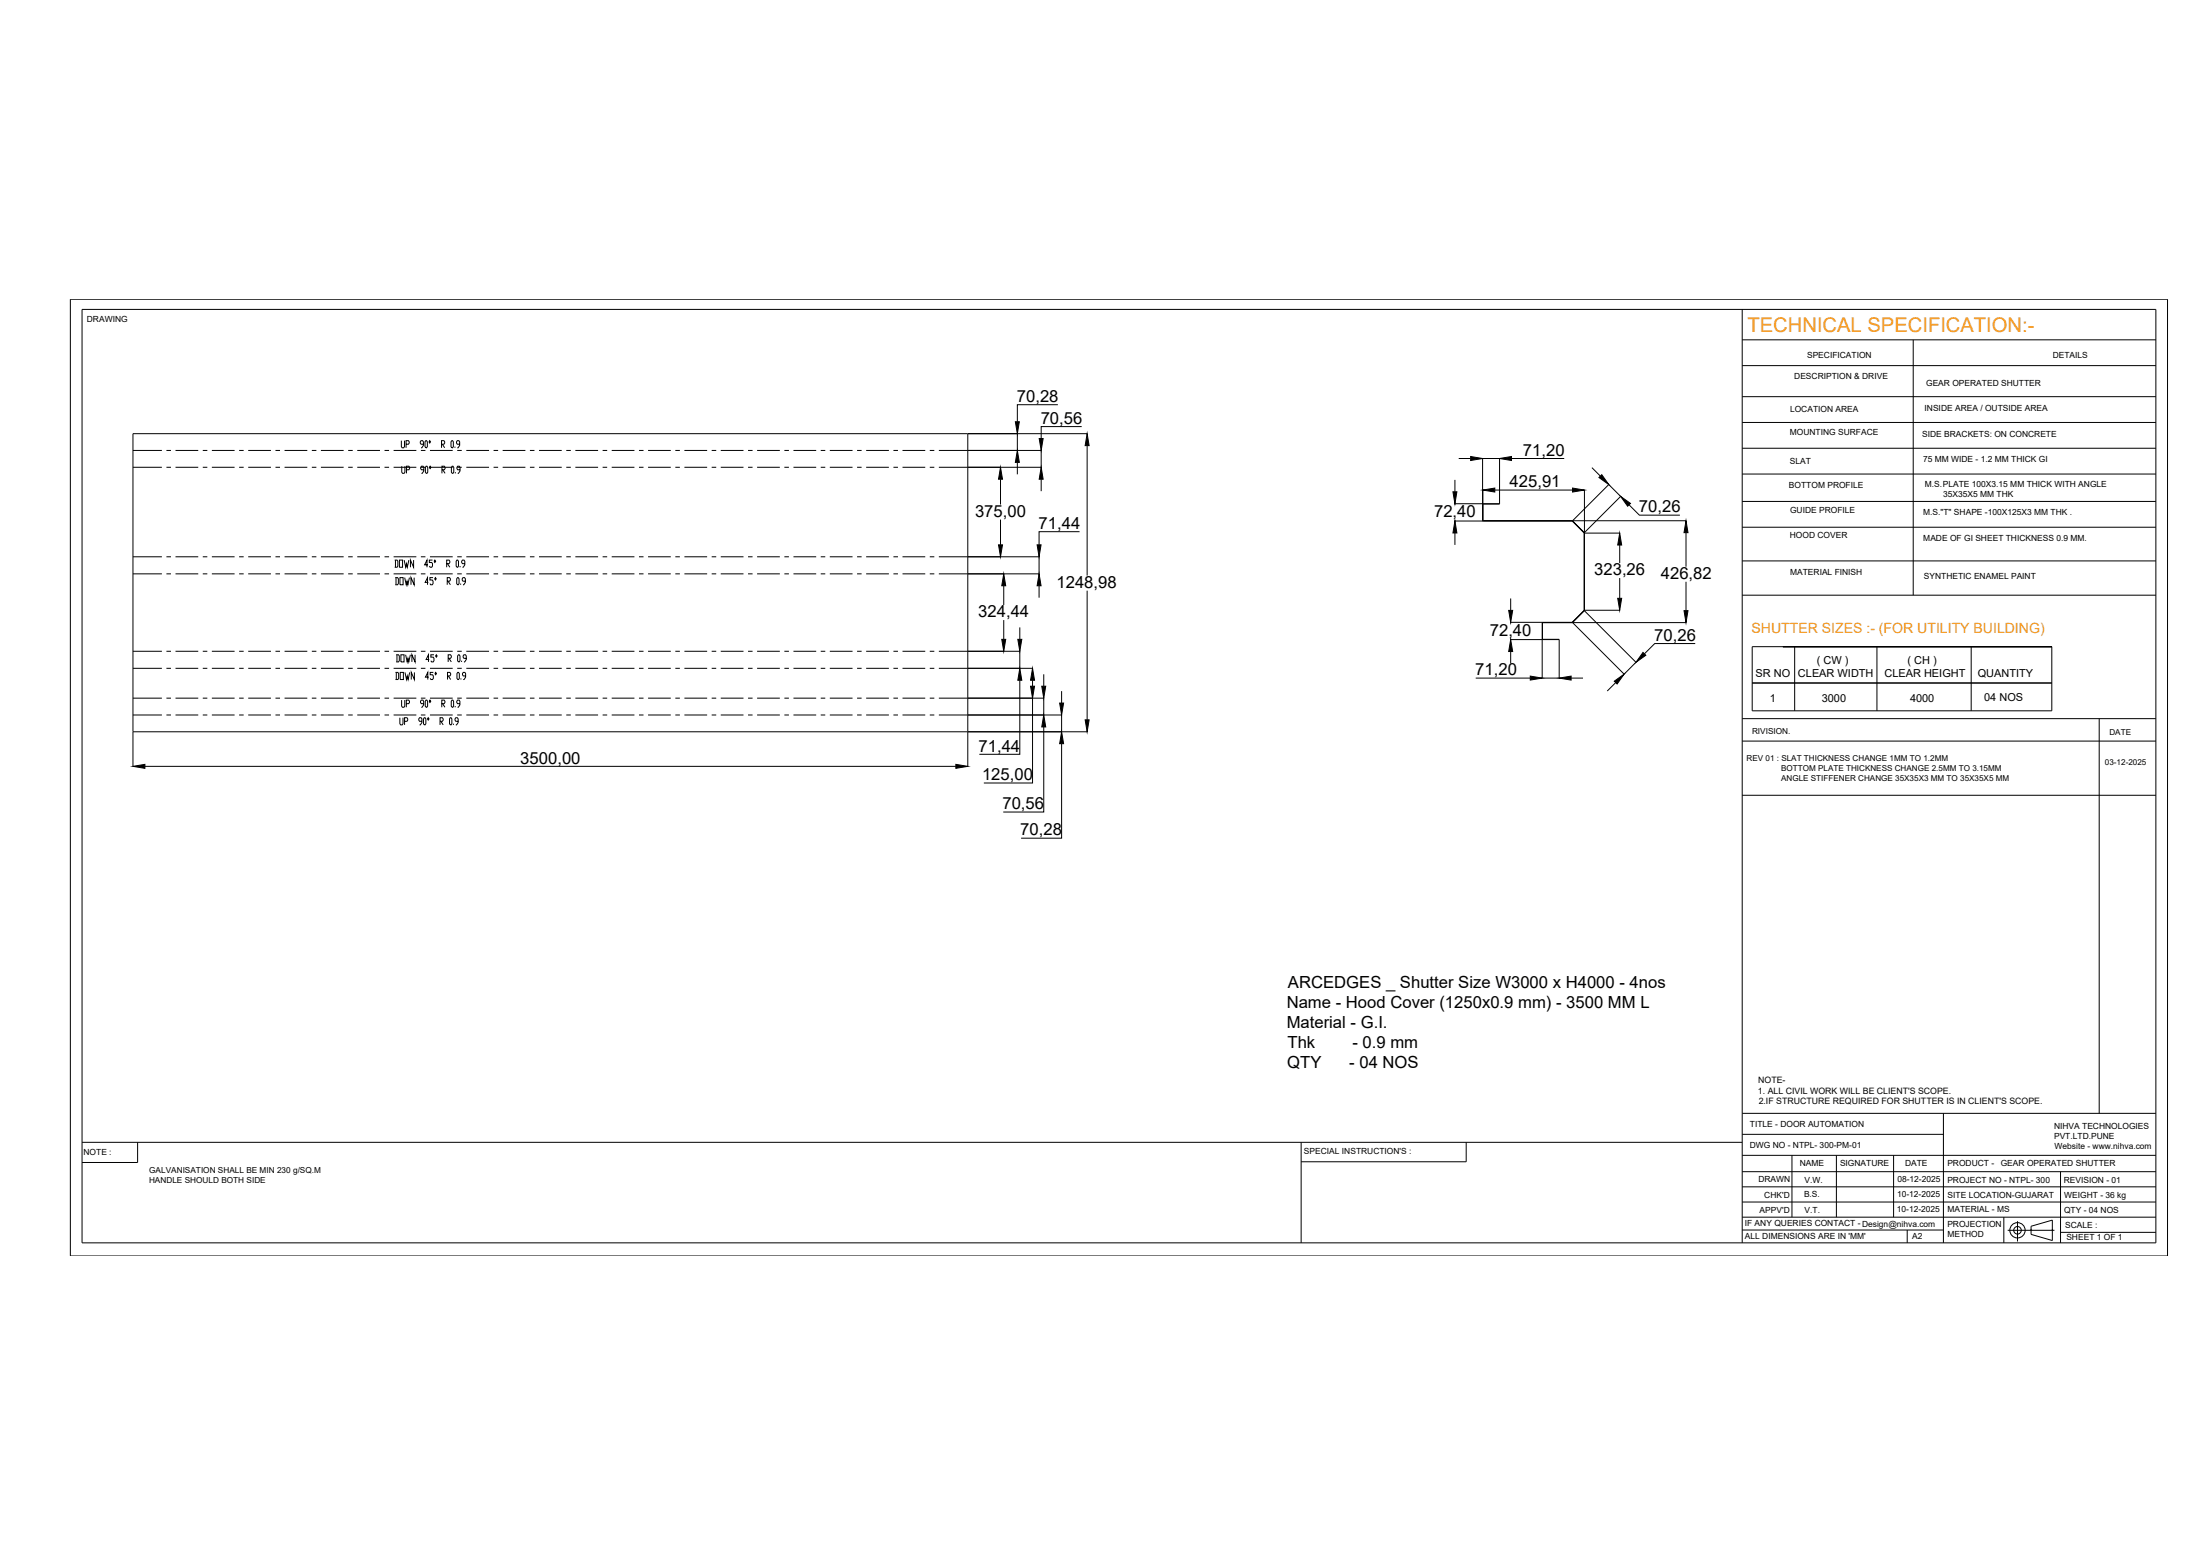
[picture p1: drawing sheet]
<svg xmlns="http://www.w3.org/2000/svg" width="841mm" height="594mm" viewBox="0 0 841 594" stroke-linecap="round" stroke-linejoin="round" font-family="sans-serif">
<!-- layer: 0 -->
<g fill="none" stroke="#000" stroke-width=".38">
<path d="M26.9 114.3h801.7v365.5h-801.7zM31.4 118.2h792.8v356.6h-792.8zM666 118.2v356.6M666 129.8h158.2M666 139.7h158.2M731.4 129.8v97.6M404.4 154.6h-15.5v6.5M666 151.5h158.2M50.8 172.1h11.1M50.8 178.5h11.1M63.6 172.1h1.8M63.6 178.5h1.8"/>
<path d="M67.1 172.1h8.7M67.1 178.5h8.7M77.5 172.1h1.8M77.5 178.5h1.8M81 172.1h8.7M81 178.5h8.7M91.4 172.1h1.8M91.4 178.5h1.8M94.9 172.1h8.7M94.9 178.5h8.7M105.3 172.1h1.7M105.3 178.5h1.7"/>
<path d="M108.8 172.1h8.7M108.8 178.5h8.7M119.2 172.1h1.7M119.2 178.5h1.7M122.7 172.1h8.7M122.7 178.5h8.7M133.1 172.1h1.7M133.1 178.5h1.7M136.6 172.1h8.7M136.6 178.5h8.7M147 172.1h1.7M147 178.5h1.7"/>
<path d="M150.5 172.1h8.7M150.5 178.5h8.7M153.4 168.4v2.2l.3 .5h.6l.3-.5v-2.2M153.6 178.1v2.3l.3 .4h.6l.3-.4v-2.3M155.2 169.7h.9l.3-.4-.3-.9h-.9v2.7M155.4 179.5h.9l.3-.5-.3-.9h-.9v2.7M160.9 172.1h1.7M160.9 178.5h1.7M161.9 169.7h-.9l-.3-.4 .3-.9h.6l.3 .4v1.4l-.6 .9h-.3M162 179.5h-.9l-.3-.5 .3-.9h.6l.3 .5v1.3l-.6 .9h-.3M162.8 168.4l.6 .4v1.8l-.3 .5-.6-.5v-1.8zM162.9 178.1l.6 .5v1.8l-.3 .4-.6-.4v-1.8z"/>
<path d="M164.3 168.4l.3 .4-.3 .5-.3-.5zM164.4 172.1h8.7M164.4 178.5h8.7M164.4 178.1l.3 .5-.3 .4-.3-.4zM168.8 169.7h.9l.3-.4-.3-.9h-.9v2.7M168.9 179.5h.9l.4-.5-.4-.9h-.9v2.7M169.1 169.7l.9 1.4M169.2 179.5l1 1.3M172.7 168.4l.6 .4v1.8l-.3 .5-.6-.5v-1.8zM172.9 178.1l.6 .5v1.8l-.3 .4-.6-.4v-1.8zM173.9 170.6v.5M174.8 172.1h1.7"/>
<path d="M174.8 178.5h1.7M175.7 169.7h-.9l-.3-.4 .3-.9h.6l.3 .4v1.4l-.6 .9h-.3M175.9 179.5h-.9l-.3-.5 .3-.9h.6l.3 .5v1.3l-.6 .9h-.3M178.3 172.1h8.7M178.3 178.5h8.7M188.7 172.1h1.7M188.7 178.5h1.7M192.2 172.1h8.6M192.2 178.5h8.6M202.6 172.1h1.7M202.6 178.5h1.7M206.1 172.1h8.6"/>
<path d="M206.1 178.5h8.6M216.5 172.1h1.7M216.5 178.5h1.7M219.9 172.1h8.7M219.9 178.5h8.7M230.4 172.1h1.7M230.4 178.5h1.7M233.8 172.1h8.7M233.8 178.5h8.7M244.3 172.1h1.7M244.3 178.5h1.7M247.7 172.1h8.7"/>
<path d="M247.7 178.5h8.7M258.2 172.1h1.7M258.2 178.5h1.7M261.6 172.1h8.7M261.6 178.5h8.7M272.1 172.1h1.7M272.1 178.5h1.7M275.5 172.1h8.7M275.5 178.5h8.7M286 172.1h1.7M286 178.5h1.7M289.4 172.1h8.7"/>
<path d="M289.4 178.5h8.7M299.9 172.1h1.7M299.9 178.5h1.7M303.3 172.1h8.7M303.3 178.5h8.7M313.7 172.1h1.8M313.7 178.5h1.8M317.2 172.1h8.7M317.2 178.5h8.7M327.6 172.1h1.8M327.6 178.5h1.8M331.1 172.1h8.7"/>
<path d="M331.1 178.5h8.7M341.5 172.1h1.8M341.5 178.5h1.8M345 172.1h8.7M345 178.5h8.7M355.4 172.1h1.8M355.4 178.5h1.8M358.9 172.1h39.2M358.9 178.5h39.2M370 165.7v127.2M388.9 165.7v6.4M388.9 176.6v4.6"/>
<path d="M398 172.1v6.4M413.5 163h-15.5v4.5M415.6 170.2v49.7M415.7 165.7h-364.9v127.2M557.6 175.2h4.6M566.8 175.1v23.8M566.8 175.2h6.5M573.3 175.1v17.5h-6.3M577.8 175.2h20.2M608.6 178.7l3.2 3.2M666 161.4h158.2M666 171.3h158.2"/>
<path d="M174.1 180.4v.4M382.5 183.1v9.6M382.5 198.5v9.7M398 183.1v4.5M556.1 199.1h44.9M556.1 192.5h17.2M556.2 183.3v4.6M556.2 192.5v.4M556.2 198.6v.5M566.8 198.9h.2M566.8 198.9h.1M567 192.6h.1"/>
<path d="M566.9 187.1v11.8M566.9 198.9h.1M567 198.9h77.6M571.4 187.2h29.8M601 199.1h.1M601 199.1l4.7 4.6M601 199.1l4.6 4.5M605.7 187.1l-.1 46.2M615 185.1l4.5 4.5M615.1 185.1l-14.1 14M619.6 189.6l-14 14M622.8 192.9l3.9 3.9h15.5"/>
<path d="M666 181.1h158.2M666 191.6h158.2M50.8 212.7h11.1M50.8 219.2h11.1M63.6 212.7h1.8M63.6 219.2h1.8M67.1 212.7h8.7M67.1 219.2h8.7M77.5 212.7h1.8M77.5 219.2h1.8M81 212.7h8.7M81 219.2h8.7"/>
<path d="M91.4 212.7h1.8M91.4 219.2h1.8M94.9 212.7h8.7M94.9 219.2h8.7M105.3 212.7h1.7M105.3 219.2h1.7M108.8 212.7h8.7M108.8 219.2h8.7M119.2 212.7h1.7M119.2 219.2h1.7M122.7 212.7h8.7M122.7 219.2h8.7"/>
<path d="M133.1 212.7h1.7M133.1 219.2h1.7M136.6 212.7h8.7M136.6 219.2h8.7M147 212.7h1.7M147 219.2h1.7M150.5 212.7h8.7M150.5 219.2h8.7M150.9 214h.9l.3 .4v1.9l-.3 .4h-.9M151.2 214v2.7M152.7 214h1.2v2.7h-1.2zM154.5 214l.6 2.7 .3-1.4 .3 1.4 .6-2.7"/>
<path d="M158.1 214v2.7l-1.2-2.7v2.7M160.9 212.7h1.7M160.9 219.2h1.7M163.5 215.8h-1.2l.9-1.8v2.7M164.4 212.7h8.7M164.4 219.2h8.7M165.3 214h-1.2v.9h.9l.3 .4v1l-.3 .4h-.6l-.3-.4M166.2 214l.3 .4-.3 .5-.3-.5zM170.8 215.3h.9l.3-.4-.3-.9h-.9v2.7M171.1 215.3l.9 1.4M174.7 214l.6 .4v1.9l-.3 .4-.6-.4v-1.9zM174.8 212.7h1.7"/>
<path d="M174.8 219.2h1.7M175.9 216.3v.4M177.7 215.3h-.9l-.3-.4 .3-.9h.6l.3 .4v1.4l-.6 .9h-.3M178.3 212.7h8.7M178.3 219.2h8.7M188.7 212.7h1.7M188.7 219.2h1.7M192.2 212.7h8.6M192.2 219.2h8.6M202.6 212.7h1.7M202.6 219.2h1.7M206.1 212.7h8.6"/>
<path d="M206.1 219.2h8.6M216.5 212.7h1.7M216.5 219.2h1.7M219.9 212.7h8.7M219.9 219.2h8.7M230.4 212.7h1.7M230.4 219.2h1.7M233.8 212.7h8.7M233.8 219.2h8.7M244.3 212.7h1.7M244.3 219.2h1.7M247.7 212.7h8.7"/>
<path d="M247.7 219.2h8.7M258.2 212.7h1.7M258.2 219.2h1.7M261.6 212.7h8.7M261.6 219.2h8.7M272.1 212.7h1.7M272.1 219.2h1.7M275.5 212.7h8.7M275.5 219.2h8.7M286 212.7h1.7M286 219.2h1.7M289.4 212.7h8.7"/>
<path d="M289.4 219.2h8.7M299.9 212.7h1.7M299.9 219.2h1.7M303.3 212.7h8.7M303.3 219.2h8.7M313.7 212.7h1.8M313.7 219.2h1.8M317.2 212.7h8.7M317.2 219.2h8.7M327.6 212.7h1.8M327.6 219.2h1.8M331.1 212.7h8.7"/>
<path d="M331.1 219.2h8.7M341.5 212.7h1.8M341.5 219.2h1.8M345 212.7h8.7M345 219.2h8.7M355.4 212.7h1.8M355.4 219.2h1.8M358.9 212.7h38.4M358.9 219.2h38.4M397.2 212.7v6.5M412.7 203.1h-15.5v5.1M556.2 203.6v4.6"/>
<path d="M605.6 203.6v.1M605.6 203.7h13.7M605.6 203.7v29.4M619.2 208.2v6.9M644.5 203.5v13M666 201.4h158.2M666 214.3h158.2M151.1 220.7h.9l.3 .4v1.9l-.3 .4h-.9M151.4 220.7v2.7M152.9 220.7h1.2v2.7h-1.2zM154.7 220.7l.6 2.7 .3-1.4 .3 1.4 .6-2.7M158.3 220.7v2.7l-1.2-2.7v2.7"/>
<path d="M163.7 222.5h-1.2l.9-1.8v2.7M165.6 220.7h-1.3v.9h.9l.4 .4v1l-.4 .4h-.6l-.3-.4M166.5 220.7l.3 .4-.3 .5-.3-.5zM171 222h.9l.3-.4-.3-.9h-.9v2.7M171.3 222l.9 1.4M174.9 220.7l.6 .4v1.9l-.3 .4-.6-.4v-1.9zM176.1 223v.4M177.9 222h-.9l-.3-.4 .3-.9h.6l.3 .4v1.4l-.6 .9h-.3M383.7 223.8v7.3M383.7 236.9v7.4M389.9 239.7v4.6M397.2 223.8v4.5"/>
<path d="M415.6 225.7v49.3M577.4 237.8h23.6M577.5 228.6v4.6M577.5 237.8v.4M589.6 237.9h.1M589.6 237.9v21.3M589.7 237.9v6.3M589.7 237.9h.1M589.8 237.9h-.2M589.8 237.9h54.8M601 237.8h.1M601 237.7h.1"/>
<path d="M601 237.7l.1 .1M601.2 237.9l19.7 19.7M605.6 233.2v.1M605.6 233.2l-4.6 4.5M605.6 233.1v.1M605.6 233.1h13.7M605.6 233.3l-4.5 4.5M605.7 233.3l19.8 19.8M619.2 220.8v7.8M644.5 222.3v11M666 227.4h158.2M50.8 248.8h11.1"/>
<path d="M50.8 255.3h11.1M63.6 248.8h1.8M63.6 255.3h1.8M67.1 248.8h8.7M67.1 255.3h8.7M77.5 248.8h1.8M77.5 255.3h1.8M81 248.8h8.7M81 255.3h8.7M91.4 248.8h1.8M91.4 255.3h1.8M94.9 248.8h8.7"/>
<path d="M94.9 255.3h8.7M105.3 248.8h1.7M105.3 255.3h1.7M108.8 248.8h8.7M108.8 255.3h8.7M119.2 248.8h1.7M119.2 255.3h1.7M122.7 248.8h8.7M122.7 255.3h8.7M133.1 248.8h1.7M133.1 255.3h1.7M136.6 248.8h8.7"/>
<path d="M136.6 255.3h8.7M147 248.8h1.7M147 255.3h1.7M178.3 248.8h8.7M178.3 255.3h8.7M188.7 248.8h1.7M188.7 255.3h1.7M192.2 248.8h8.6M192.2 255.3h8.6M202.6 248.8h1.7M202.6 255.3h1.7M206.1 248.8h8.6"/>
<path d="M206.1 255.3h8.6M216.5 248.8h1.7M216.5 255.3h1.7M219.9 248.8h8.7M219.9 255.3h8.7M230.4 248.8h1.7M230.4 255.3h1.7M233.8 248.8h8.7M233.8 255.3h8.7M244.3 248.8h1.7M244.3 255.3h1.7M247.7 248.8h8.7"/>
<path d="M247.7 255.3h8.7M258.2 248.8h1.7M258.2 255.3h1.7M261.6 248.8h8.7M261.6 255.3h8.7M272.1 248.8h1.7M272.1 255.3h1.7M275.5 248.8h8.7M275.5 255.3h8.7M286 248.8h1.7M286 255.3h1.7M289.4 248.8h8.7"/>
<path d="M289.4 255.3h8.7M299.9 248.8h1.7M299.9 255.3h1.7M303.3 248.8h8.7M303.3 255.3h8.7M313.7 248.8h1.8M313.7 255.3h1.8M317.2 248.8h8.7M317.2 255.3h8.7M327.6 248.8h1.8M327.6 255.3h1.8M331.1 248.8h8.7"/>
<path d="M331.1 255.3h8.7M341.5 248.8h1.8M341.5 255.3h1.8M345 248.8h8.7M345 255.3h8.7M355.4 248.8h1.8M355.4 255.3h1.8M358.9 248.8h31M358.9 255.3h35.9M389.9 259.9v28.3h-15.5M389.9 248.8v6.5M394.7 259.9v2.3"/>
<path d="M399 257.6v4.6M564.1 259.1h20.9M577.4 244.4h18.6M577.5 243.9v.5M577.5 248.9v4.6M589.6 259.1h6.4M589.7 244.2h.1M589.8 244.2h6.2v15M600.6 259.1h4.6M625.4 253l-4.5 4.6M648.1 245.9h-15.5l-4 3.9M669.8 247.1h114.6v24.5h-114.6z"/>
<path d="M686.1 247.1v24.5M717.5 247.1v24.5M753.6 247.1v24.5M50.8 266.7h11.1M50.8 273.2h11.1M50.8 279.6h364.9M63.6 266.7h1.8M63.6 273.2h1.8M67.1 266.7h8.7M67.1 273.2h8.7M77.5 266.7h1.8M77.5 273.2h1.8"/>
<path d="M81 266.7h8.7M81 273.2h8.7M91.4 266.7h1.8M91.4 273.2h1.8M94.9 266.7h8.7M94.9 273.2h8.7M105.3 266.7h1.7M105.3 273.2h1.7M108.8 266.7h8.7M108.8 273.2h8.7M119.2 266.7h1.7M119.2 273.2h1.7"/>
<path d="M122.7 266.7h8.7M122.7 273.2h8.7M133.1 266.7h1.7M133.1 273.2h1.7M136.6 266.7h8.7M136.6 273.2h8.7M147 266.7h1.7M147 273.2h1.7M150.5 266.7h8.7M150.5 273.2h8.7M152.9 274.2v2.3l.3 .4h.6l.3-.4v-2.3M153.5 267.5v2.3l.3 .4h.6l.3-.4v-2.3"/>
<path d="M154.7 275.6h.9l.3-.5-.3-.9h-.9v2.7M155.3 268.8h.9l.3-.4-.3-.9h-.9v2.7M160.9 266.7h1.7M160.9 273.2h1.7M161.3 275.6h-.9l-.3-.5 .3-.9h.6l.3 .5v1.3l-.6 .9h-.3M162 268.8h-.9l-.3-.4 .3-.9h.6l.3 .4v1.4l-.6 .9h-.3M162.2 274.2l.6 .5v1.8l-.3 .4-.6-.4v-1.8zM162.9 267.5l.6 .4v1.9l-.3 .4-.6-.4v-1.9zM163.7 274.2l.3 .5-.3 .4-.3-.4zM164.4 267.5l.3 .4-.3 .5-.3-.5zM164.4 266.7h8.7M164.4 273.2h8.7"/>
<path d="M168.2 275.6h.9l.3-.5-.3-.9h-.9v2.7M168.5 275.6l.9 1.3M168.9 268.8h.9l.3-.4-.3-.9h-.9v2.7M169.2 268.8l.9 1.4M172.1 274.2l.6 .5v1.8l-.3 .4-.6-.4v-1.8zM172.8 267.5l.6 .4v1.9l-.3 .4-.6-.4v-1.9zM173.3 276.5v.4M174 269.8v.4M174.8 266.7h1.7M174.8 273.2h1.7M175.2 275.6h-1l-.3-.5 .3-.9h.6l.4 .5v1.3l-.7 .9h-.3M175.8 268.8h-.9l-.3-.4 .3-.9h.6l.3 .4v1.4l-.6 .9h-.3"/>
<path d="M178.3 266.7h8.7M178.3 273.2h8.7M188.7 266.7h1.7M188.7 273.2h1.7M192.2 266.7h8.6M192.2 273.2h8.6M202.6 266.7h1.7M202.6 273.2h1.7M206.1 266.7h8.6M206.1 273.2h8.6M216.5 266.7h1.7M216.5 273.2h1.7"/>
<path d="M219.9 266.7h8.7M219.9 273.2h8.7M230.4 266.7h1.7M230.4 273.2h1.7M233.8 266.7h8.7M233.8 273.2h8.7M244.3 266.7h1.7M244.3 273.2h1.7M247.7 266.7h8.7M247.7 273.2h8.7M258.2 266.7h1.7M258.2 273.2h1.7"/>
<path d="M261.6 266.7h8.7M261.6 273.2h8.7M272.1 266.7h1.7M272.1 273.2h1.7M275.5 266.7h8.7M275.5 273.2h8.7M286 266.7h1.7M286 273.2h1.7M289.4 266.7h8.7M289.4 273.2h8.7M299.9 266.7h1.7M299.9 273.2h1.7"/>
<path d="M303.3 266.7h8.7M303.3 273.2h8.7M313.7 266.7h1.8M313.7 273.2h1.8M317.2 266.7h8.7M317.2 273.2h8.7M327.6 266.7h1.8M327.6 273.2h1.8M331.1 266.7h8.7M331.1 273.2h8.7M341.5 266.7h1.8M341.5 273.2h1.8"/>
<path d="M345 266.7h8.7M345 273.2h8.7M355.4 266.7h1.8M355.4 273.2h1.8M358.9 266.7h40.2M358.9 273.2h47M394.7 266.7v32.4h-18.6M399 277.7v32.5h-15.5M399 266.7v6.5M405.8 264v4.6M405.8 273.2v6.4M617.7 260.8l-3.3 3.2"/>
<path d="M666 274.6h158.2M669.8 260.9h114.6M802.5 274.6v150.7M55.4 292.8h310M405.8 284.1v36.1h-15.5M666 283.1h158.2M666 303.8h158.2M31.4 436.4h634.6M52.6 436.4v7.7h-21.2M497.4 436.4v38.4M560.5 436.4v7.4h-63.1M666 425.3h158.2"/>
<path d="M666 433.4h76.9M742.9 425.3v49.5M666 441.4h158.2M666 459.2h158.2M666 453.4h158.2M666 447.6h158.2M685 441.4v23.6M702 441.4v23.6M723.9 441.4v23.6M787.7 447.6v27.2M666 469.9h76.9M666 465h158.2"/>
<path d="M729.1 469.9v4.9M766 465v9.8M776.4 470h.1M784.6 470h.1M787.6 470.8h36.6"/>
</g>
<g fill="#000" stroke="#000" stroke-width=".38">
<path d="M388.9 172.1l.8 4.5h-1.5zM388.2 161.1h1.5l-.8 4.6zM397.3 167.5h1.5l-.8 4.6zM415.6 165.7l.8 4.5h-1.6zM562.2 174.4l4.6 .8-4.6 .7zM573.3 175.2l4.5-.8v1.5zM382.5 178.5l.7 4.6h-1.5zM398 178.5l.8 4.6h-1.5zM555.4 187.9h1.5l-.7 4.6zM566.9 187.2l4.5-.7v1.5zM601.2 186.5l4.5 .7-4.5 .8zM611.2 182.4l1.1-1.1 2.7 3.8z"/>
<path d="M619.5 189.6l3.8 2.7-1.1 1.1zM381.7 208.2h1.5l-.7 4.5zM396.5 208.2h1.5l-.8 4.5zM556.2 199.1l.7 4.5h-1.5zM619.2 203.7l.7 4.5h-1.5zM644.5 198.9l.8 4.6h-1.5zM383.7 219.2l.8 4.6h-1.5zM397.2 219.2l.8 4.6h-1.5zM576.7 233.2h1.6l-.8 4.6zM618.4 228.6h1.5l-.7 4.5zM643.8 233.3h1.5l-.8 4.6zM383 244.3h1.5l-.8 4.5z"/>
<path d="M389.1 244.3h1.5l-.7 4.5zM389.9 255.3l.7 4.6h-1.5zM394.7 255.3l.8 4.6h-1.5zM577.5 244.4l.8 4.5h-1.6zM585 258.3l4.6 .8-4.6 .7zM596 259.1l4.6-.8v1.5zM628.1 249.3l1.1 1-3.8 2.7zM394 262.2h1.5l-.8 4.5zM398.2 262.2h1.6l-.8 4.5zM399 273.2l.8 4.5h-1.6zM405.1 268.6h1.5l-.8 4.6zM414.8 275h1.6l-.8 4.6z"/>
<path d="M617.1 260.2l3.8-2.6-2.7 3.7zM50.8 292.8l4.6-.8v1.5zM365.4 292l4.6 .8-4.6 .7zM405.8 279.6l.8 4.5h-1.5z"/>
</g>
<!-- layer: FORMAT -->
<g fill="none" stroke="#000" stroke-width=".38">
<path d="M767.5 470h17.9M771.3 466.6v7.7M776.4 468.5l8.2-2.4v7.8l-8.2-2.3z"/>
<circle cx="771.3" cy="470" r="2.93"/>
<circle cx="771.3" cy="470" r="1.44"/>
</g>
<text font-size="7.7" fill="#f8991e" x="668" y="126.8">TECHNICAL SPECIFICATION:-</text>
<g font-size="6.4">
<text x="388.7" y="153.6">70,28</text>
<text x="397.9" y="161.9">70,56</text>
<text x="582.2" y="174.1">71,20</text>
<text x="577.1" y="186.2">425,91</text>
<text x="372.8" y="197.5">375,00</text>
<text x="548.2" y="197.6">72,40</text>
<text x="626.6" y="195.8">70,26</text>
<text x="397.1" y="202.1">71,44</text>
<text x="609.4" y="219.8">323,26</text>
<text x="634.9" y="221.2">426,82</text>
<text x="403.9" y="224.6">1248,98</text>
<text x="374" y="235.9">324,44</text>
<text x="569.5" y="242.9">72,40</text>
<text x="632.4" y="244.8">70,26</text>
<text x="564" y="258">71,20</text>
<text x="374.1" y="287.1">71,44</text>
<text x="198.9" y="291.7">3500,00</text>
<text x="375.4" y="298.1">125,00</text>
<text x="383.2" y="309.2">70,56</text>
<text x="390" y="319.2">70,28</text>
<text x="492.4" y="377.4">ARCEDGES _ Shutter Size W3000 x H4000 - 4nos</text>
<text x="491.9" y="385.1">Name - Hood Cover (1250x0.9 mm) - 3500 MM L</text>
<text x="491.9" y="392.8">Material - G.I.</text>
<text x="492.2" y="400.4">Thk</text>
<text x="517" y="400.4">- 0.9 mm</text>
<text x="492.1" y="408.1">QTY</text>
<text x="515.8" y="408.1">- 04 NOS</text>
</g>
<g font-size="5.7">
<text x="150.6" y="254">DOWN 45° R 0.9</text>
<text x="150.3" y="260.7">DOWN 45° R 0.9</text>
</g>
<text font-size="5.4" fill="#f8991e" x="669.6" y="241.8">SHUTTER SIZES :- (FOR UTILITY BUILDING)</text>
<g font-size="4.2">
<text x="694.5" y="253.6">( CW )</text>
<text x="729.2" y="253.6">( CH )</text>
<text x="671.1" y="258.8">SR NO</text>
<text x="687.3" y="258.8">CLEAR WIDTH</text>
<text x="720.4" y="258.8">CLEAR HEIGHT</text>
<text x="756" y="258.5">QUANTITY</text>
<text x="676.6" y="268.3">1</text>
<text x="696.4" y="268.3">3000</text>
<text x="730.2" y="268.3">4000</text>
<text x="758.5" y="268">04 NOS</text>
</g>
<g font-size="3.4">
<text x="672.2" y="413.8">NOTE-</text>
<text x="672" y="417.9">1. ALL CIVIL WORK WILL BE CLIENT'S SCOPE.</text>
<text x="672.3" y="421.9">2.IF STRUCTURE REQUIRED FOR SHUTTER IS IN CLIENT'S SCOPE.</text>
</g>
<g font-size="3.2">
<text x="33.2" y="122.9">DRAWING</text>
<text x="690.8" y="136.6">SPECIFICATION</text>
<text x="784.7" y="136.8">DETAILS</text>
<text x="685.9" y="144.9">DESCRIPTION &amp; DRIVE</text>
<text x="736.3" y="147.4">GEAR OPERATED SHUTTER</text>
<text x="684.3" y="157.4">LOCATION AREA</text>
<text x="735.7" y="157.1">INSIDE AREA / OUTSIDE AREA</text>
<text x="684.2" y="166.2">MOUNTING SURFACE</text>
<text x="734.8" y="167">SIDE BRACKETS: ON CONCRETE</text>
<text x="684.2" y="177.2">SLAT</text>
<text x="735.1" y="176.6">75 MM WIDE - 1.2 MM THICK GI</text>
<text x="683.9" y="186.5">BOTTOM PROFILE</text>
<text x="735.8" y="186.1">M.S.PLATE 100X3.15 MM THICK WITH ANGLE</text>
<text x="742.8" y="189.9">35X35X5 MM THK</text>
<text x="684.3" y="196.1">GUIDE PROFILE</text>
<text x="735.2" y="196.9">M.S.&quot;T&quot; SHAPE -100X125X3 MM THK .</text>
<text x="684.2" y="205.6">HOOD COVER</text>
<text x="735.3" y="206.9">MADE OF GI SHEET THICKNESS 0.9 MM.</text>
<text x="684.3" y="219.8">MATERIAL FINISH</text>
<text x="735.5" y="221">SYNTHETIC ENAMEL PAINT</text>
<text x="669.8" y="280.6">RIVISION.</text>
<text x="668.9" y="430.6">TITLE - DOOR AUTOMATION</text>
<text x="785.2" y="431.2">NIHVA TECHNOLOGIES</text>
<text x="785.2" y="435.1">PVT.LTD.PUNE</text>
<text x="31.9" y="441.4">NOTE :</text>
<text x="498.5" y="441">SPECIAL INSTRUCTION'S :</text>
<text x="668.9" y="438.6">DWG NO - NTPL- 300-PM-01</text>
<text x="785.4" y="438.9">Website - www.nihva.com</text>
<text x="57.1" y="448.1">GALVANISATION SHALL BE MIN 230 g/SQ.M</text>
<text x="688.1" y="445.6">NAME</text>
<text x="703.4" y="445.6">SIGNATURE</text>
<text x="728.3" y="445.6">DATE</text>
<text x="744.4" y="445.6">PRODUCT -</text>
<text x="764.9" y="445.6">GEAR OPERATED SHUTTER</text>
<text x="57" y="451.9">HANDLE SHOULD BOTH SIDE</text>
<text x="672.2" y="451.8">DRAWN</text>
<text x="689.9" y="451.8">V.W.</text>
<text x="725.3" y="451.8">08-12-2025</text>
<text x="744.4" y="451.9">PROJECT NO - NTPL- 300</text>
<text x="788.9" y="451.9">REVISION - 01</text>
<text x="674.4" y="457.8">CHK'D</text>
<text x="689.6" y="457.4">B.S.</text>
<text x="725.2" y="457.4">10-12-2025</text>
<text x="744.5" y="457.6">SITE LOCATION-GUJARAT</text>
<text x="789.1" y="457.7">WEIGHT - 36 kg</text>
<text x="672.7" y="463.4">APPV'D</text>
<text x="689.9" y="463.4">V.T.</text>
<text x="725.1" y="463.1">10-12-2025</text>
<text x="744.4" y="463.1">MATERIAL - MS</text>
<text x="789" y="463.5">QTY - 04 NOS</text>
<text x="667" y="468.5">IF ANY QUERIES CONTACT - Design@nihva.com</text>
<text x="667.1" y="473.5">ALL DIMENSIONS ARE IN 'MM'</text>
<text x="731" y="473.4">A2</text>
<text x="744.4" y="468.6">PROJECTION</text>
<text x="744.4" y="472.5">METHOD</text>
<text x="789.5" y="469.2">SCALE :</text>
<text x="789.9" y="473.8">SHEET 1 OF 1</text>
</g>
<g font-size="3.1">
<text x="806.4" y="280.9">DATE</text>
<text x="667.7" y="290.7">REV 01 : SLAT THICKNESS CHANGE 1MM TO 1.2MM</text>
<text x="804.7" y="292.3">03-12-2025</text>
<text x="680.9" y="294.5">BOTTOM PLATE THICKNESS CHANGE 2.5MM TO 3.15MM</text>
<text x="680.9" y="298.2">ANGLE STIFFENER CHANGE 35X35X3 MM TO 35X35X5 MM</text>
</g>
</svg>
